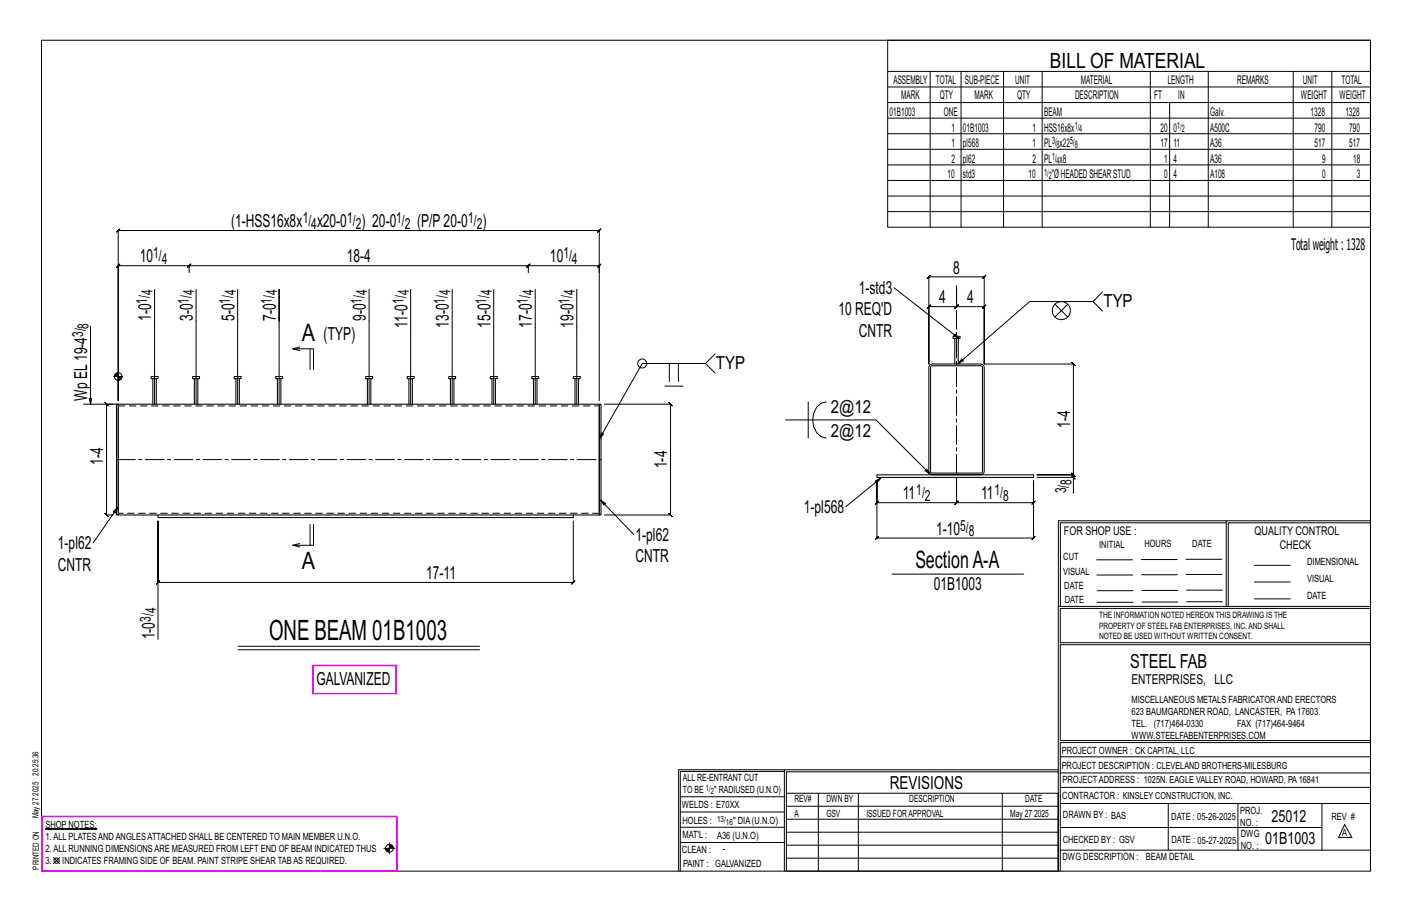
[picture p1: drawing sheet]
<svg xmlns="http://www.w3.org/2000/svg" width="432mm" height="279mm" viewBox="0 0 432 279" stroke-linecap="round" stroke-linejoin="round" font-family="sans-serif">
<path d="M13.9 253.3l15.7 .2z" fill="#000" stroke="#000" stroke-width=".31"/>
<g fill="none" stroke="#000" stroke-width=".31">
<path d="M12.7 12.3h406.4v254h-406.4zM271.5 12.3h147.6v57.2h-147.6zM271.5 21.8h147.6M271.5 26.6h147.6M271.5 31.4h147.6M271.5 36.1h147.6M284.5 21.8v47.7M293.9 21.8v47.7M306.9 21.8v47.7M318.7 21.8v47.7M351.8 21.8v47.7M357.7 31.4v38.1"/>
<path d="M369.5 21.8v47.7M395.5 21.8v47.7M407.3 21.8v47.7M271.5 40.9h147.6M271.5 45.6h147.6M271.5 50.4h147.6M271.5 55.2h147.6M271.5 59.9h147.6M271.5 64.7h147.6M27.7 99.7v23.9l-.4-1.8h.8l-.4 1.8M47.3 88.5v35.1M57.8 83.3v-2.1l.5-.5-1 1 .5-.5h-21.7l.5-.5-1 1 .5-.5v41.3v-52l-.5 .5 1-1-.5 .5h147.2l-.5 .5 1-1-.5 .5v52"/>
<path d="M57.8 81.2h103.8l-.5 .5 1-1-.5 .5v2.1M58.3 80.7l-1 1zM60 88.5v35.1M72.7 88.5v35.1M85.4 98.2v-9.7v35.1M112.9 88.5v35.1M125.6 88.5v35.1M138.3 88.5v35.1M151 88.5v35.1M161.6 81.2l-.5 .5 1-1zM161.6 81.2h21.7l-.5 .5 1-1-.5 .5v2.1M163.7 88.5v35.1"/>
<path d="M176.4 88.5v35.1M273.4 88l19.9 15.5-1.7-.8 .5-.6 1.2 1.4M284 84.6l-.5 .5 1-1-.5 .5h17l-.5 .5 1-1-.5 .5v26.7v-17.6l.5-.5-1 1 .5-.5h-8.5l.5-.5-1 1 .5-.5v-6.2v6.2l.5-.5-1 1 .5-.5h-8.5l.5-.5-1 1 .5-.5v17.6zM322.6 93l2 1.9 1.9-1.9M322.6 96.9l2-2 1.9 2M334.2 92.2l3 2.9M337.2 89.3l-3 2.9h-19.3l-21.8 18.9 1-1.4 .5 .6-1.5 .8M34.8 115.1h2.7M35.1 114.6v.5M35.3 114.3v.8M35.5 114.1v1M35.7 114v1.1"/>
<path d="M35.9 113.9v1.2M36.1 113.7v8.8M36.4 115.1v1.1M36.6 115.1v1.1M36.8 115.1v1M37 115.1v.8M37.2 115.1v.5M91.6 107.2l-2.1-.6h6.4v6.4M91.6 106.1l-2.1 .5M94.8 106.6v6.4M203.3 118h5.5M204.7 111.1v5.5"/>
<path d="M207.5 111.1v5.5M215.7 111.1l3 3M218.7 108.2l-3 2.9h-19.3l-13 22.9 .5-1.7 .7 .4-1.2 1.3M301 111.3h27.3l-.5-.5 1 1-.5-.5v33.8l-.5-.5 1 1-.5-.5h-11.2h11.2l-.5-.5 1 1-.5-.5v.8M25.6 123.6h10.5M34.6 123.6h-2l-.5-.5 1 1-.5-.5v33.8l-.5-.5 1 1-.5-.5h2M184.8 123.6h20.3l-.5-.5 1 1-.5-.5v33.8l-.5-.5 1 1-.5-.5h-20.3M240.2 128.4h27.7l16.5 16.4-1.5-.9 .5-.6 1 1.5M247.2 122.8v11.1M252.7 122.8a5 5 0 0 0-4.2 5.6 5 5 0 0 0 4.2 5.5M35.9 155.2l-1.3 1.2 .7 .4 .6-1.6-7.4 10.8M175.3 159.3v18.7l.5-.5-1 1 .5-.5h-127l.5-.5-1 1 .5-.5v-18.7v36.2"/>
<path d="M183.7 152.9l.9 1.5 .6-.5-1.5-1 10.1 10.5M268.2 147v6.7l-.5 .5 1-1-.5 .5h24.3l-.5 .5 1-1-.5 .5v-7.8v7.8l-.5 .5 1-1-.5 .5h23.6l-.5 .5 1-1-.5 .5v-6.7v17.5l.5-.5-1 1 .5-.5h-47.9l.5-.5-1 1 .5-.5zM269.3 146.2l-1.6 .8 .5 .6 1.1-1.4-10.7 8.7M317.1 145.9h11.2v4.9M327.8 145.4l1 1zM375 159.8h-50.7v25.6M375 159.2h-51.3l-.1 107.1M419.1 159.2h-44.1v26.2M419.1 159.8h-43.5v25.6M91.6 166.2l-2.1 .5M94.8 160.3v6.4M95.9 160.3v6.4h-6.4l2.1 .5"/>
<path d="M272.8 175.5h40.2M335.4 171.1h10.9M335.4 175.8h11M349 171h11M349.1 175.7h11M362.7 171h10.9M362.7 175.6h11M383.6 172.8h11M383.6 177.9h11M72.8 197.6h73.8M72.8 198.6h73.8M323.7 185.4h95.4"/>
<path d="M335.5 184.1h11M335.5 180.6h11M349.2 184h11M349.2 180.5h11M362.9 180.4h10.9M362.9 184h10.9M383.6 183.1h11M419.1 186h-94.9v10.5h94.9M419.1 197.1h-94.9v29.3h94.9v.6h-94.9v39.3M239.9 235.8h-31.9v30.5M239.9 235.3h-32.4v31M323.6 235.3h-83.7v31"/>
<path d="M323.6 235.9h-83.1v6.6M324.2 236.3h94.9M324.2 231.4h94.9M117.4 259.3h3.4M117.9 259.5h1.2M118 259.7h1.1M118 259.9h1.1M119.1 257.6v3.4M119.1 258.3h.6M119.1 258.7h1M119.1 259.1h1.2M119.1 258.5h.9"/>
<path d="M119.1 258.9h1.1M208 252.9h31.9M208 257.5h31.9M208 243.6h31.9M208 248.2h31.9M240.5 242.5h83.1v23.8h-83.1zM240.5 258.4h83.1M240.5 254.4h83.1M240.5 250.4h83.1M240.5 246.5h83.1M250.3 242.5v23.8M262.5 242.5v23.8"/>
<path d="M306.5 242.5v23.8M324.2 253h80.1M324.2 245.6h94.9M324.2 259.9h94.9M324.2 240.7h94.9M357.3 245.6v14.3M378.6 245.6v14.3M404.3 245.6v14.3M411.2 252.1l2.2 3.9h-4zM16.4 262.1l1.8 1.9M18.2 262.1l-1.8 1.9M118.2 260.1h.9"/>
<path d="M118.4 260.3h.7M240.5 262.3h83.1"/>
<circle cx="324.6" cy="94.9" r="2.77"/>
<circle cx="36.1" cy="115.1" r="1.16"/>
<circle cx="196.4" cy="111.1" r="1.38"/>
<circle cx="119.1" cy="259.3" r="1.19"/>
<circle cx="17.3" cy="263.1" r=".81"/>
</g>
<path d="M95.7 203.4h25.5v8.6h-25.5zM12.8 249.6h108.6v16.6h-108.6z" fill="none" stroke="#f0f" stroke-width=".5"/>
<g fill="none" stroke="#000" stroke-width=".32">
<path d="M46.2 115.1h2.1v.7h-2.1zM46.7 115.8v7.8M47.8 115.8v7.8M58.9 115.1h2.1v.7h-2.1zM59.4 115.8v7.8M60.5 115.8v7.8M71.6 115.1h2.1v.7h-2.1zM72.1 115.8v7.8M73.2 115.8v7.8M84.3 115.1h2.1v.7h-2.1zM84.8 115.8v7.8M85.9 115.8v7.8"/>
<path d="M111.8 115.1h2.1v.7h-2.1zM112.3 115.8v7.8M113.4 115.8v7.8M124.5 115.1h2.1v.7h-2.1zM125 115.8v7.8M126.1 115.8v7.8M137.2 115.1h2.1v.7h-2.1zM137.7 115.8v7.8M138.8 115.8v7.8M149.9 115.1h2.1v.7h-2.1zM150.4 115.8v7.8M151.5 115.8v7.8"/>
<path d="M162.6 115.1h2.1v.7h-2.1zM163.1 115.8v7.8M164.2 115.8v7.8M175.3 115.1h2.1v.7h-2.1zM175.8 115.8v7.8M176.9 115.8v7.8M284.4 111.6l.7-.3h14.8a1.06 1.06 0 0 1 1.1 1v31.8a1.06 1.06 0 0 1-1.1 1h-14.8a1.06 1.06 0 0 1-1.1-1v-31.8zM284.7 112l15.2-.2 .5 .3 .1 32-.4 .5h-15l-.5-.3v-32zM291.5 102.8h2.1v.7h-2.1zM292 103.5v7.8M293 103.5v7.8M35.6 123.6h.5v33.8h-.5z"/>
<path d="M36.1 124.6v31.8M36.1 123.6h147.2M183.3 123.6h.5v33.8h-.5zM183.3 124.6v31.8M36.1 157.4h139.2M48.3 157.4v.8h127v-.8h8M268.2 145.1h47.9v.8h-47.9z"/>
</g>
<path d="M36.1 124.1h147.2M183.3 156.9h-147.2" fill="none" stroke="#000" stroke-width=".31" stroke-dasharray="2 1.4"/>
<path d="M35.6 140.5h148.2M292.5 144.6v-57.1" fill="none" stroke="#000" stroke-width=".31" stroke-dasharray="5.8 1 1 1"/>
<text font-size="8.6" x="82.3" y="195.6">ONE BEAM 01B1003</text>
<g font-size="7.3">
<text x="92.3" y="104.2">A</text>
<text x="92.3" y="173.9">A</text>
<text x="279.9" y="173.8">SectionA-A</text>
</g>
<text font-size="6.4" x="321.1" y="20.7">BILL OF MATERIAL</text>
<text font-size="5.9" x="345.6" y="204.1">STEEL FAB</text>
<g font-size="5.5">
<text x="70.7" y="69.5">(1-HSS16x8x</text>
<text x="96.9" y="69.5">x20-0</text>
<text x="110.5" y="69.5">) 20-0</text>
<text x="127.6" y="69.5">(P/P20-0</text>
<text x="147.5" y="69.5">)</text>
<text x="42.8" y="80.2">10</text>
<text x="106" y="80.2">18-4</text>
<text x="168.2" y="80.2">10</text>
<text x="291.5" y="83.6">8</text>
<text x="262.7" y="89.9">1-std3</text>
<text x="287.3" y="92.7">4</text>
<text x="295.7" y="92.7">4</text>
<text x="337.4" y="94">TYP</text>
<text x="46.3" y="98.2" transform="rotate(-90 46.3 98.2)">1-0</text>
<text x="59" y="98.2" transform="rotate(-90 59 98.2)">3-0</text>
<text x="71.7" y="98.2" transform="rotate(-90 71.7 98.2)">5-0</text>
<text x="84.4" y="98.2" transform="rotate(-90 84.4 98.2)">7-0</text>
<text x="111.9" y="98.2" transform="rotate(-90 111.9 98.2)">9-0</text>
<text x="124.6" y="100.2" transform="rotate(-90 124.6 100.2)">11-0</text>
<text x="137.3" y="100.2" transform="rotate(-90 137.3 100.2)">13-0</text>
<text x="150" y="100.2" transform="rotate(-90 150 100.2)">15-0</text>
<text x="162.7" y="100.2" transform="rotate(-90 162.7 100.2)">17-0</text>
<text x="175.4" y="100.2" transform="rotate(-90 175.4 100.2)">19-0</text>
<text x="256.4" y="96.4">10 REQ'D</text>
<text x="99" y="103.8">(TYP)</text>
<text x="262.7" y="103">CNTR</text>
<text x="218.9" y="112.9">TYP</text>
<text x="26.7" y="122.5" transform="rotate(-90 26.7 122.5)">Wp EL19-4</text>
<text x="254.1" y="126.1">2@12</text>
<text x="327.3" y="130.9" transform="rotate(-90 327.3 130.9)">1-4</text>
<text x="254.1" y="133.5">2@12</text>
<text x="31.6" y="142.1" transform="rotate(-90 31.6 142.1)">1-4</text>
<text x="204.1" y="143.2" transform="rotate(-90 204.1 143.2)">1-4</text>
<text x="276.1" y="152.7">11</text>
<text x="300.1" y="152.7">11</text>
<text x="245.8" y="156.8">1-pl568</text>
<text x="17.7" y="167.9">1-pl62</text>
<text x="194.3" y="165.3">1-pl62</text>
<text x="286.2" y="163.5">1-10</text>
<text x="194.3" y="171.8">CNTR</text>
<text x="17.7" y="174.4">CNTR</text>
<text x="130.3" y="177.1">17-11</text>
<text x="285.5" y="180.5">01B1003</text>
<text x="47.3" y="195.5" transform="rotate(-90 47.3 195.5)">1-0</text>
<text x="96.8" y="209.5">GALVANIZED</text>
<text x="272.2" y="241.1">REVISIONS</text>
</g>
<g font-size="5.1">
<text x="388.9" y="251.3">25012</text>
<text x="386.9" y="258.1">01B1003</text>
</g>
<text font-size="4.9" x="394.8" y="76.4">Totalweight : 1328</text>
<g font-size="4.7">
<text x="92.6" y="68.2">1/</text>
<text x="95.2" y="69.9">4</text>
<text x="106.2" y="68.2">1/</text>
<text x="108.8" y="69.9">2</text>
<text x="121.2" y="68.2">1/</text>
<text x="123.8" y="69.9">2</text>
<text x="143.2" y="68.2">1/</text>
<text x="145.8" y="69.9">2</text>
<text x="46.9" y="79">1/</text>
<text x="49.5" y="80.6">4</text>
<text x="172.3" y="79">1/</text>
<text x="174.9" y="80.6">4</text>
<text x="45" y="92.8" transform="rotate(-90 45 92.8)">1/</text>
<text x="46.7" y="90.2" transform="rotate(-90 46.7 90.2)">4</text>
<text x="57.7" y="92.8" transform="rotate(-90 57.7 92.8)">1/</text>
<text x="59.4" y="90.2" transform="rotate(-90 59.4 90.2)">4</text>
<text x="70.4" y="92.8" transform="rotate(-90 70.4 92.8)">1/</text>
<text x="72.1" y="90.2" transform="rotate(-90 72.1 90.2)">4</text>
<text x="83.1" y="92.8" transform="rotate(-90 83.1 92.8)">1/</text>
<text x="84.8" y="90.2" transform="rotate(-90 84.8 90.2)">4</text>
<text x="110.6" y="92.8" transform="rotate(-90 110.6 92.8)">1/</text>
<text x="112.3" y="90.2" transform="rotate(-90 112.3 90.2)">4</text>
<text x="123.3" y="92.8" transform="rotate(-90 123.3 92.8)">1/</text>
<text x="125" y="90.2" transform="rotate(-90 125 90.2)">4</text>
<text x="136" y="92.8" transform="rotate(-90 136 92.8)">1/</text>
<text x="137.7" y="90.2" transform="rotate(-90 137.7 90.2)">4</text>
<text x="148.7" y="92.8" transform="rotate(-90 148.7 92.8)">1/</text>
<text x="150.4" y="90.2" transform="rotate(-90 150.4 90.2)">4</text>
<text x="161.4" y="92.8" transform="rotate(-90 161.4 92.8)">1/</text>
<text x="163.1" y="90.2" transform="rotate(-90 163.1 90.2)">4</text>
<text x="174.1" y="92.8" transform="rotate(-90 174.1 92.8)">1/</text>
<text x="175.8" y="90.2" transform="rotate(-90 175.8 90.2)">4</text>
<text x="27.1" y="100.4" transform="rotate(-90 27.1 100.4)">8</text>
<text x="25.4" y="103" transform="rotate(-90 25.4 103)">3/</text>
<text x="327.7" y="148.2" transform="rotate(-90 327.7 148.2)">8</text>
<text x="280.2" y="151.4">1/</text>
<text x="282.8" y="153.1">2</text>
<text x="304.2" y="151.4">1/</text>
<text x="306.8" y="153.1">8</text>
<text x="326" y="150.8" transform="rotate(-90 326 150.8)">3/</text>
<text x="293.6" y="162.2">5/</text>
<text x="296.2" y="163.9">8</text>
<text x="46.1" y="190.1" transform="rotate(-90 46.1 190.1)">3/</text>
<text x="47.7" y="187.5" transform="rotate(-90 47.7 187.5)">4</text>
</g>
<text font-size="4.2" x="346" y="209.1">ENTERPRISES, LLC</text>
<g font-size="3.7">
<text x="273.2" y="25.6">ASSEMBLY</text>
<text x="286.2" y="25.6">TOTAL</text>
<text x="295.1" y="25.6">SUB-PIECE</text>
<text x="310.4" y="25.6">UNIT</text>
<text x="330.5" y="25.6">MATERIAL</text>
<text x="357.1" y="25.6">LENGTH</text>
<text x="378.3" y="25.6">REMARKS</text>
<text x="398.4" y="25.6">UNIT</text>
<text x="410.2" y="25.6">TOTAL</text>
<text x="272.1" y="35.5">01B1003</text>
<text x="275.6" y="30.4">MARK</text>
<text x="287.4" y="30.4">QTY</text>
<text x="288.6" y="35.5">ONE</text>
<text x="298" y="30.4">MARK</text>
<text x="311" y="30.4">QTY</text>
<text x="319.3" y="35.5">BEAM</text>
<text x="328.7" y="30.4">DESCRIPTION</text>
<text x="353" y="30.4">FT</text>
<text x="360.3" y="30.4">IN</text>
<text x="370.1" y="35.5">Galv.</text>
<text x="397.8" y="30.4">WEIGHT</text>
<text x="400.8" y="35.5">1328</text>
<text x="409.6" y="30.4">WEIGHT</text>
<text x="411.4" y="35.5">1328</text>
<text x="290.9" y="40.2">1</text>
<text x="294.5" y="40.2">01B1003</text>
<text x="315.8" y="40.2">1</text>
<text x="319.3" y="40.2">HSS16x8x</text>
<text x="354.9" y="40.2">20</text>
<text x="358.9" y="40.2">0</text>
<text x="370.1" y="40.2">A500C</text>
<text x="402" y="40.2">790</text>
<text x="412.6" y="40.2">790</text>
<text x="290.9" y="45">1</text>
<text x="294.5" y="45">pl568</text>
<text x="315.8" y="45">1</text>
<text x="319.3" y="45">PL x22</text>
<text x="354.9" y="45">17</text>
<text x="358.9" y="45">11</text>
<text x="370.1" y="45">A36</text>
<text x="402" y="45">517</text>
<text x="412.6" y="45">517</text>
<text x="290.9" y="49.7">2</text>
<text x="294.5" y="49.7">pl62</text>
<text x="315.8" y="49.7">2</text>
<text x="319.3" y="49.7">PL x8</text>
<text x="356" y="49.7">1</text>
<text x="358.9" y="49.7">4</text>
<text x="370.1" y="49.7">A36</text>
<text x="404.3" y="49.7">9</text>
<text x="413.8" y="49.7">18</text>
<text x="289.8" y="54.5">10</text>
<text x="294.5" y="54.5">std3</text>
<text x="314.6" y="54.5">10</text>
<text x="321.6" y="54.5">&quot;ØHEADEDSHEARSTUD</text>
<text x="356" y="54.5">0</text>
<text x="358.9" y="54.5">4</text>
<text x="370.1" y="54.5">A108</text>
<text x="404.3" y="54.5">0</text>
<text x="415" y="54.5">3</text>
<text x="325.3" y="163.4">FOR SHOP USE :</text>
<text x="383.7" y="163.4">QUALITY CONTROL</text>
<text x="391.4" y="167.8">CHECK</text>
</g>
<g font-size="3.1">
<text x="328.6" y="39.4">1/</text>
<text x="330" y="40.5">4</text>
<text x="360" y="39.4">1/</text>
<text x="361.4" y="40.5">2</text>
<text x="321.7" y="44.1">3/</text>
<text x="323.1" y="45.3">8</text>
<text x="327.2" y="44.1">5/</text>
<text x="328.6" y="45.3">8</text>
<text x="319.3" y="53.7">1/</text>
<text x="321.7" y="48.9">1/</text>
<text x="323.1" y="50">4</text>
<text x="320.7" y="54.8">2</text>
<text x="336.2" y="167.4">INITIAL</text>
<text x="350" y="167.1">HOURS</text>
<text x="364.6" y="167.2">DATE</text>
<text x="325.2" y="171.3">CUT</text>
<text x="399.8" y="172.8">DIMENSIONAL</text>
<text x="325.1" y="175.8">VISUAL</text>
<text x="399.8" y="177.9">VISUAL</text>
<text x="325.5" y="180">DATE</text>
<text x="325.7" y="184.4">DATE</text>
<text x="399.8" y="183.1">DATE</text>
<text x="346" y="215">MISCELLANEOUS METALS FABRICATORAND ERECTORS</text>
<text x="346" y="218.6">623 BAUMGARDNER ROAD, LANCASTER, PA17603</text>
<text x="346" y="225.8">WWW.STEELFABENTERPRISES.COM</text>
<text x="346" y="222.2">TEL. (717)464-0330</text>
<text x="378.3" y="222.2">FAX (717)464-9464</text>
<text x="324.7" y="230.5">PROJECT OWNER : CK CAPITAL, LLC</text>
<text x="208.8" y="238.8">ALL RE-ENTRANT CUT</text>
<text x="324.7" y="235.1">PROJECT DESCRIPTION : CLEVELAND BROTHERS-MILESBURG</text>
<text x="324.9" y="239.5">PROJECTADDRESS : 1025N. EAGLE VALLEY ROAD, HOWARD, PA16841</text>
<text x="208.8" y="242.5">TO BE</text>
<text x="218.4" y="242.5">&quot; RADIUSED (U.N.O)</text>
<text x="242.9" y="245.3">REV#</text>
<text x="252.7" y="245.3">DWN BY</text>
<text x="278.1" y="245.3">DESCRIPTION</text>
<text x="313.5" y="245.3">DATE</text>
<text x="324.9" y="244.2">CONTRACTOR : KINSLEY CONSTRUCTION, INC.</text>
<text x="208.5" y="247">WELDS : E70XX</text>
<text x="208.7" y="251.7">HOLES :</text>
<text x="224.2" y="251.8">&quot; DIA(U.N.O)</text>
<text x="242.9" y="249.9">A</text>
<text x="252.7" y="249.9">GSV</text>
<text x="264.9" y="249.9">ISSUED FORAPPROVAL</text>
<text x="309" y="249.9">May 27</text>
<text x="316.2" y="249.9">2025</text>
<text x="325.1" y="250">DRAWN BY : BAS</text>
<text x="358.2" y="250.5">DATE : 05-26-2025</text>
<text x="379.3" y="248.9">PROJ.</text>
<text x="407.2" y="250.5">REV #</text>
<text x="13.9" y="256.8">1.ALL PLATESANDANGLESATTACHED SHALL BE CENTERED TO MAIN MEMBER U.N.O.</text>
<text x="13.9" y="253.2">SHOP NOTES:</text>
<text x="208.7" y="256.3">MAT'L :</text>
<text x="219.3" y="256.4">A36 (U.N.O)</text>
<text x="325" y="257.6">CHECKED BY : GSV</text>
<text x="358.3" y="257.7">DATE : 05-27-2025</text>
<text x="379.3" y="252.5">NO. :</text>
<text x="379.5" y="255.9">DWG</text>
<text x="410.5" y="255.5">A</text>
<text x="13.9" y="260.4">2.ALL RUNNING DIMENSIONSARE MEASURED FROM LEFT END OF BEAM INDICATED THUS</text>
<text x="208.6" y="260.7">CLEAN :</text>
<text x="221.1" y="260.6">-</text>
<text x="324.9" y="262.9">DWG DESCRIPTION :</text>
<text x="350.4" y="263">BEAM DETAIL</text>
<text x="379.5" y="259.5">NO. :</text>
<text x="13.9" y="264.1">3.</text>
<text x="19" y="264.1">INDICATES FRAMING SIDE OF BEAM. PAINT STRIPE SHEAR TABAS REQUIRED.</text>
<text x="208.9" y="265">PAINT : GALVANIZED</text>
</g>
<g font-size="2.7">
<text x="336.1" y="189">THE INFORMATION NOTED HEREON THIS DRAWING IS THE</text>
<text x="336.1" y="195.4">NOTED BE USED WITHOUT WRITTEN CONSENT.</text>
<text x="336.1" y="192.2">PROPERTY OF STEEL FAB ENTERPRISES, INC.AND SHALL</text>
</g>
<g font-size="2.6">
<text x="215.9" y="241.8">1/</text>
<text x="217.4" y="242.7">2</text>
<text x="219.3" y="251.1">13/</text>
<text x="222" y="252.1">16</text>
</g>
<g font-size="2.5">
<text x="11.7" y="237.1" transform="rotate(-90 11.7 237.1)">20:25:36</text>
<text x="11.8" y="243.3" transform="rotate(-90 11.8 243.3)">2025</text>
<text x="11.8" y="250.1" transform="rotate(-90 11.8 250.1)">May 27</text>
<text x="11.9" y="265.8" transform="rotate(-90 11.9 265.8)">PRINTED ON</text>
</g>
</svg>
